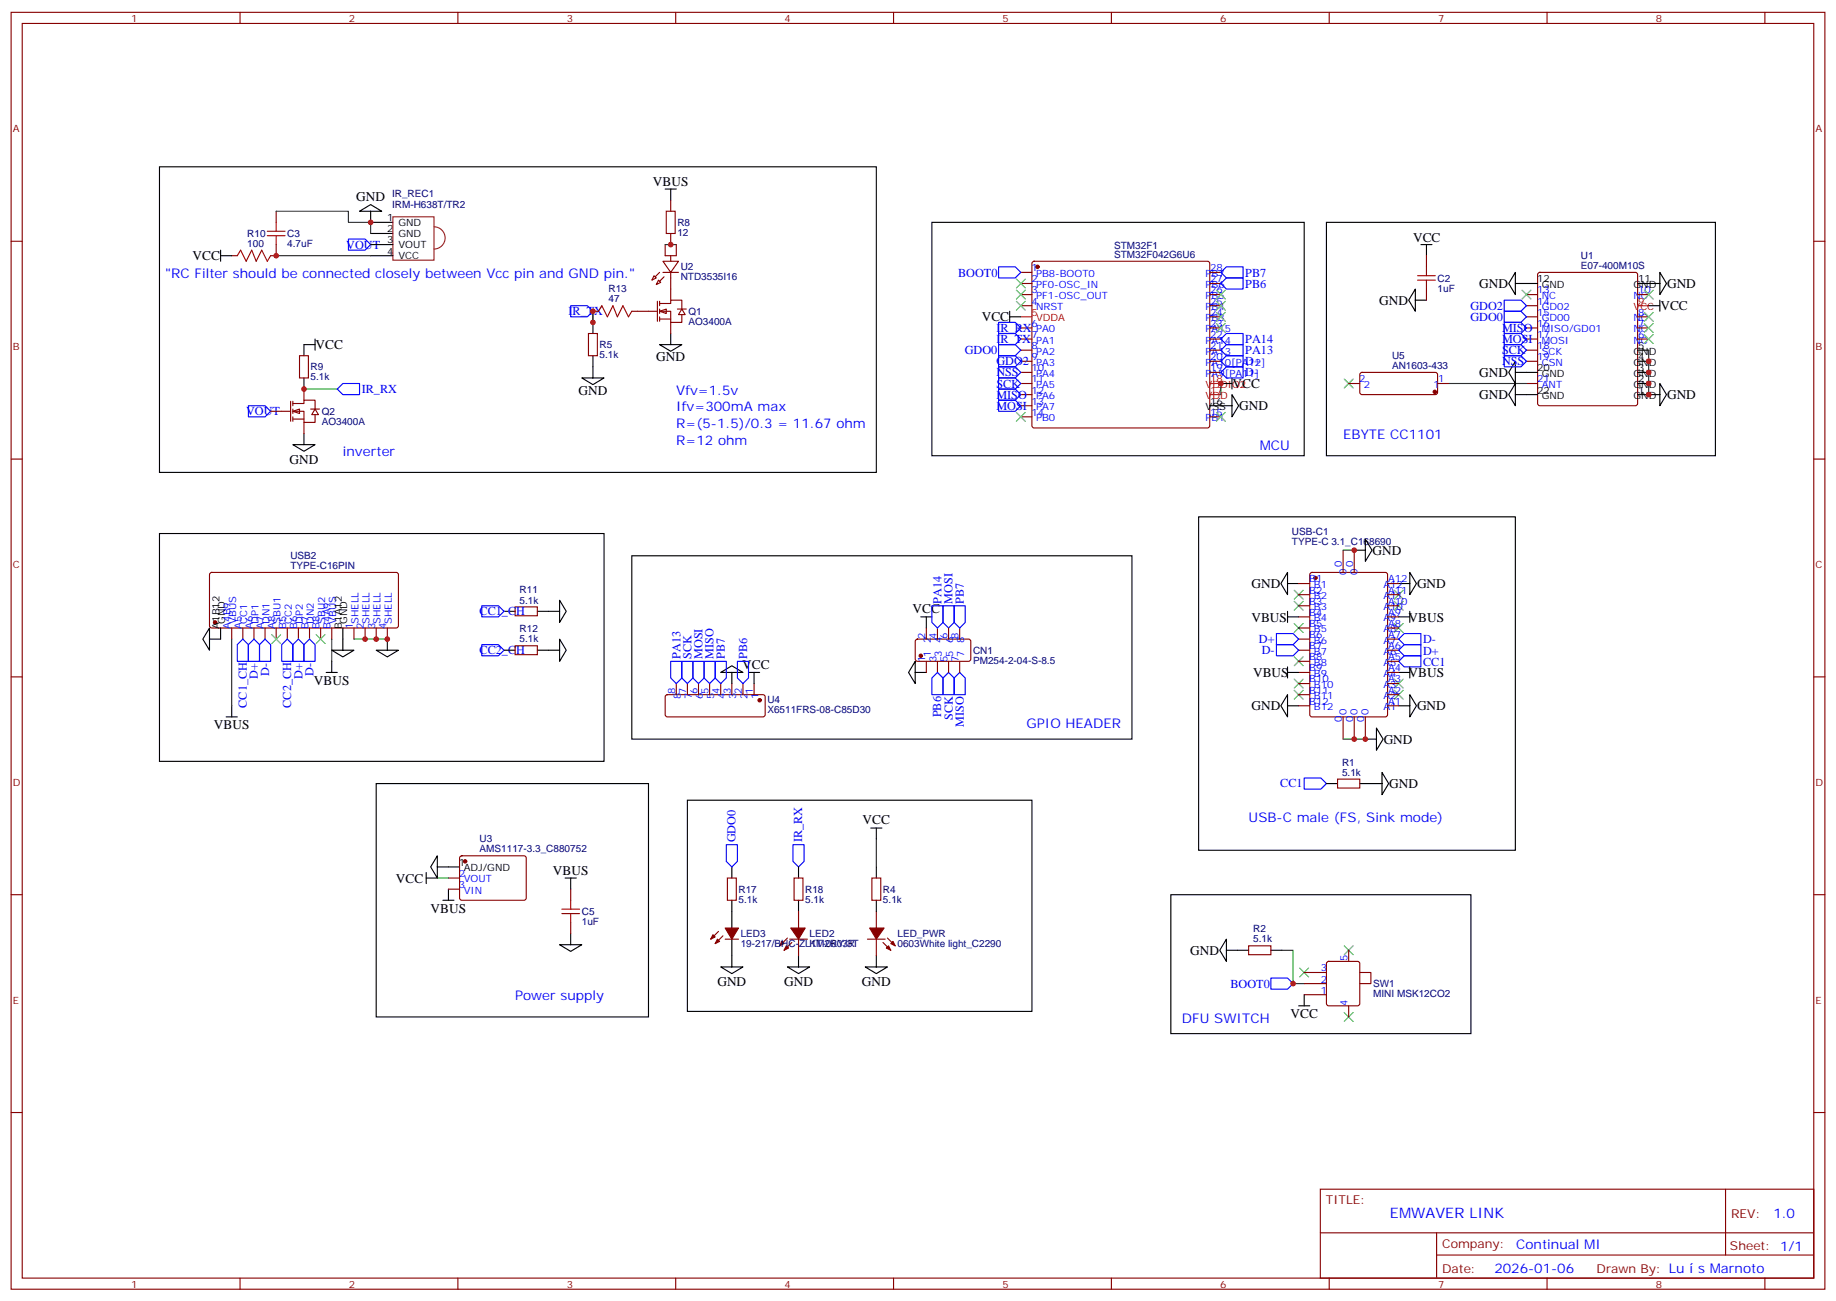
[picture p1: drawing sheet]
<svg xmlns="http://www.w3.org/2000/svg" width="583mm" height="413mm" viewBox="0 0 583 413" stroke-linecap="round" stroke-linejoin="round" font-family="sans-serif">
<g fill="none" stroke="#870000" stroke-width=".35">
<path d="M3.5 3.9h575.8v405.4h-575.8zM7.1 7.4h568.6v398.3h-568.6zM76.2 3.9v3.5M145.3 3.9v3.5M214.5 3.9v3.5M283.6 3.9v3.5M352.8 3.9v3.5M421.9 3.9v3.5M491.1 3.9v3.5M560.2 3.9v3.5M3.5 76.6h3.6M211.1 77.6v3.6h3.6v-3.6"/>
<path d="M211.5 67.1h2.8v7h-2.8zM212.9 63.5v3.6M212.9 74.1v3.5M575.7 76.6h3.6M207.6 87.5l.7 .7-1.4 .7zM209 88.9l.7 .7-1.4 .7zM210.4 82.9h5l-2.5 3.6zM210.4 86.5h5M212.9 81.2v1.7M212.9 86.5v5.3M186.8 105.9h2.8v7h-2.8zM3.5 145.7h3.6"/>
<path d="M575.7 145.7h3.6M66.7 181.9l.5-.2 58.8 .1 .5 .6-.1 16.5-.6 .5-58.9-.1-.4-.7v-16.2zM73.6 199.4v3.5M77.1 199.4v3.5M80.6 199.4v3.5M84.1 199.4v3.5M87.7 199.4v3.5M91.2 199.4v3.5M94.7 199.4v3.5M98.2 199.4v3.5M101.8 199.4v3.5M105.3 199.4v3.5"/>
<path d="M112.4 199.4v3.5M115.9 199.4v3.5M119.4 199.4v3.5M122.9 199.4v3.5M163.5 192.7h7.1v2.8h-7.1zM3.5 214.9h3.6M163.5 205h7.1v2.8h-7.1zM214.7 217v3.5M218.2 217v3.5M221.7 217v3.5M225.2 217v3.5M228.8 217v3.5"/>
<path d="M232.3 217v3.5M235.8 217v3.5M239.4 217v3.5M575.7 214.9h3.6M211.4 220.7l.4-.2h30.4l.5 .2 .2 .5v5.7l-.2 .5-.5 .2h-30.4l-.5-.3-.2-.4v-5.7zM3.5 284h3.6M275.3 298.1h5.7M278.2 289.3v5.3M278.2 298.1v5.3M280.3 299.2l2.5 2.5M281.7 297.8l2.5 2.4M575.7 284h3.6"/>
<path d="M3.5 353.2h3.6M575.7 353.2h3.6M419.1 377.5h156.6v28.2h-156.6zM547.7 377.5v20.9M419.1 391.4h156.5M456 398.4h119.6M456 391.4v14.1M76.2 405.7v3.6M145.3 405.7v3.6M214.5 405.7v3.6M283.6 405.7v3.6M352.8 405.7v3.6"/>
<path d="M421.9 405.7v3.6M491.1 405.7v3.6M560.2 405.7v3.6"/>
</g>
<g fill="none" stroke="#000" stroke-width=".35">
<path d="M96.5 109.4h3.5M100 107.6v3.6M184.7 120h7l-3.5 2.1zM188.2 102.3v3.6M188.2 112.9v7.1M96.5 137.6v3.5M93 141.1h7l-3.5 2.2zM200.6 176.4h158.7v58.2h-158.7zM66.5 199.4v7l-2.1-3.5zM70 199.4v3.5h-3.5M108.8 199.4v7M160 194.1h3.5"/>
<path d="M170.6 194.1h7M177.6 190.5l2.1 3.6-2.1 3.5zM105.3 206.4h7.1l-3.6 2.1zM160 206.4h3.5M170.6 206.4h7M177.6 202.9l2.1 3.5-2.1 3.5zM228.8 213.5l3.5-2.2 3.5 2.2zM232.3 213.5v3.5M237.6 213.5h3.5M239.4 213.5v3.5M276.4 262.9h3.5M278.2 262.9v3.5"/>
<path d="M274.6 307h7.1l-3.5 2.1zM278.2 303.4v3.6"/>
</g>
<path d="M211.1 77.6h3.6M188.2 98.8v3.5M96.5 123.5h10.6M105.3 202.9v7M278.2 266.4v8.8" fill="none" stroke="#008700" stroke-width=".35"/>
<g fill="#870000" stroke="#870000" stroke-width=".35">
<path d="M281.3 301l.7-.8 .8 1.5z"/>
<path d="M282.8 299.5l.7-.7 .7 1.4z"/>
<path d="M276 294.6h4.6l-2.4 3.5z"/>
<path d="M208 87.9l1.4-1.4z"/>
<path d="M210.8 87.9l-1.4 1.4z"/>
<circle cx="241.1" cy="222.3" r=".53"/>
<circle cx="68.3" cy="197.6" r=".53"/>
</g>
<g fill="none" stroke="#00f" stroke-width=".35">
<path d="M110.6 75.9h5.3l1.8 1.7-1.8 1.8h-5.3zM78.8 128.8h5.3l1.8 1.8-1.8 1.7h-5.3zM107.1 123.5l1.7-1.8h5.3v3.6h-5.3zM152.9 192.3h5.3l1.8 1.8-1.8 1.7h-5.3zM77.1 202.9l1.7 1.7v5.3h-3.5v-5.3zM80.6 202.9l1.8 1.7v5.3h-3.6v-5.3zM84.1 202.9l1.8 1.7v5.3h-3.5v-5.3zM91.2 202.9l1.8 1.7v5.3h-3.6v-5.3zM94.7 202.9l1.8 1.7v5.3h-3.5v-5.3zM98.2 202.9l1.8 1.7v5.3h-3.5v-5.3zM152.9 204.6h5.3l1.8 1.8-1.8 1.8h-5.3zM216.4 209.9h3.6v5.3l-1.8 1.8-1.8-1.8z"/>
<path d="M220 209.9h3.5v5.3l-1.8 1.8-1.7-1.8zM223.5 209.9h3.5v5.3l-1.8 1.8-1.7-1.8z"/>
</g>
<path d="M86.3 201.5l2.8 2.8M89.1 201.5l-2.8 2.8M100.4 201.5l2.8 2.8M103.2 201.5l-2.8 2.8" fill="none" stroke="#3c3" stroke-width=".35"/>
<g fill="#fff" stroke="#870000" stroke-width=".35">
<path d="M93 130.6l2.1-.7v1.4z"/>
<path d="M100 129.9l1.1 1.7h-2.1z"/>
</g>
<g fill="none" stroke="#870000" stroke-width=".35">
<path d="M87.7 67.1v3.5M87.7 77.6v3.6h-1.8M73.6 81.2h1.7M95.1 112.9h2.8v7.1h-2.8zM85.9 130.6h6.4M92.3 127.4v6.3M93 128.1h3.5v-1.1h3.5v2.9M93 130.6h3.5v3.5h3.5v-2.5M93 133h3.5M93 127.4v1.4M93 129.9v1.4M93 132.3v1.4"/>
<path d="M96.5 123.5v3.5M96.5 134.1v3.5M98.6 129.9h2.8"/>
</g>
<g fill="none" stroke="#000" stroke-width=".35">
<path d="M50.6 53h227.6v97h-227.6zM70 79.4v3.5M114.1 67.1l3.6-2.2 3.5 2.2zM117.7 67.1v3.5h7M117.7 74.1h7M117.7 77.6h7M211.1 60h3.6M212.9 60v3.5M70 81.2h3.6M117.7 81.2h7M96.5 109.4v3.5M96.5 120v3.5"/>
<path d="M209.4 109.4h7l-3.5 2.1zM212.9 105.9v3.5"/>
</g>
<path d="M124.7 68.8h13.1v13.8h-13.1zM137.8 72a3.5 3.5 0 0 1 3.5 3.5 3.5 3.5 0 0 1-3.5 3.6" fill="none" stroke="#8c2424" stroke-width=".35"/>
<path d="M87.7 67.1h22.9v3.5h7.1v3.5M87.7 81.2h30" fill="none" stroke="#008700" stroke-width=".35"/>
<path d="M84.8 73.4h5.7M84.8 74.8h5.7M87.7 70.6v2.8M87.7 74.8v2.8M75.3 81.2l1.1-1.8 1.7 3.5 1.8-3.5 1.4 3.5 1.8-3.5 1.7 3.5 1.1-1.7" fill="none" stroke="#a10000" stroke-width=".35"/>
<path d="M181.2 97h5.2l1.8 1.8-1.8 1.8h-5.2z" fill="none" stroke="#00f" stroke-width=".35"/>
<g fill="#fff" stroke="#870000" stroke-width=".35">
<path d="M209.4 98.8l2.1-.7v1.4z"/>
<path d="M216.4 98.1l1.1 1.8h-2.1z"/>
</g>
<g fill="none" stroke="#870000" stroke-width=".35">
<path d="M188.2 98.8h1.8M200.6 98.8h8.1M208.7 95.6v6.4M209.4 96.3h3.5v-1h3.5v2.8M209.4 98.8h3.5v3.5h3.5v-2.4M209.4 95.6v1.4M209.4 98.1v1.4M212.9 91.8v3.5M215 98.1h2.8M324 86.5h3.6M324 90h3.6M324 93.5h3.6"/>
<path d="M324 97h3.6M327.8 83.1l.5-.2h55l.5 .2 .2 .5v51.5l-.2 .5-.5 .3h-55l-.5-.3-.2-.5v-51.5zM384 86.5h3.5M384 90h3.5M384 93.5h3.5M384 97h3.5M452.8 81.2v3.5M452.8 91.8v3.5M484.5 93.5h3.6M484.5 97h3.6M488.3 86.7l.5-.2h30.3l.5 .2 .2 .5v40.9l-.2 .5-.5 .2h-30.3l-.5-.2-.2-.5v-40.9zM519.8 93.5h3.5"/>
<path d="M209.4 101.3h3.5M209.4 100.6v1.4M212.9 102.3v3.6M324 104.1h3.6M324 107.6h3.6M324 111.2h3.6M324 114.7h3.6M324 118.2h3.6M384 104.1h3.5M384 107.6h3.5M384 111.2h3.5M384 114.7h3.5"/>
<path d="M384 118.2h3.5M384 100.6h3.5M431.9 118.4l.4-.2 23.6 .1 .4 .6v5.9l-.7 .5-23.5-.1-.5-.6v-5.7zM484.5 104.1h3.6M484.5 107.6h3.6M484.5 111.2h3.6M484.5 114.7h3.6M484.5 100.6h3.6M519.8 104.1h3.5M519.8 107.6h3.5M519.8 100.6h3.5M324 121.7h3.6"/>
<path d="M324 125.3h3.6M324 128.8h3.6M324 132.3h3.6M384 132.3h3.5M428.1 121.7h3.5M456.3 121.7h3.5M484.5 121.7h3.6M426.3 174.7v7M429.9 174.7v7M294 199.4v3.5M297.6 199.4v3.5M301.1 199.4v3.5"/>
<path d="M304.6 199.4v3.5M412.2 185.2h3.5M412.2 188.8h3.5M412.2 192.3h3.5M412.2 195.8h3.5M412.2 199.4h3.5M416 181.9l.5-.2h23.2l.7 .4v44.8l-.4 .6-23.5 .1-.7-.5-.1-44.7zM440.4 185.2h3.6M440.4 188.8h3.6M440.4 192.3h3.6M440.4 195.8h3.6M440.4 199.4h3.6"/>
<path d="M290.7 203.1l.5-.2h16.5l.5 .7-.1 5.9-.7 .4h-16.5l-.4-.7v-5.6zM294 209.9v3.6M297.6 209.9v3.6M301.1 209.9v3.6M304.6 209.9v3.6M412.2 202.9h3.5M412.2 206.4h3.5M412.2 209.9h3.5M412.2 213.5h3.5M412.2 217h3.5M440.4 202.9h3.6M440.4 206.4h3.6"/>
<path d="M440.4 209.9h3.6M440.4 213.5h3.6M440.4 217h3.6M412.2 220.5h3.5M412.2 224h3.5M426.3 227.6v7M429.9 227.6v7M433.4 227.6v7M440.4 220.5h3.6M440.4 224h3.6M424.6 247.3h7v2.9h-7zM142.3 278.7h3.6"/>
<path d="M146.1 271.9l.5-.2h20l.4 .7v13l-.7 .4-20-.1-.4-.6v-12.7zM230.9 278.7h2.8v7.1h-2.8zM252.1 278.7h2.8v7.1h-2.8zM276.8 278.7h2.8v7.1h-2.8zM142.3 282.3h3.6M181.2 282.3v3.5M181.2 292.8v3.6M228.1 295.7l-2.5 2.4M229.5 297.1l-2.5 2.4M230.2 298.1h4.2M249.9 297.8l-2.4 2.4M250.6 298.1h5.7"/>
<path d="M251.4 299.2l-2.5 2.5M253.5 289.3v5.3M253.5 298.1v5.3M396.3 300.2h7.1v2.9h-7.1zM414 308.7h7M414 312.2h7M414 315.8h7M421.3 305.4l.4-.2h9.2l.5 .2 .2 .5v12.7l-.2 .5-.5 .2h-9.2l-.5-.2-.2-.5v-12.7zM428.1 301.7v3.5M428.1 319.3v3.5M431.6 308.7h3.6v3.5h-3.6"/>
</g>
<path d="M190 98.8l1-1.8 1.8 3.6 1.8-3.6 1.4 3.6 1.7-3.6 1.8 3.6 1.1-1.8M450 87.5h5.6M450 88.9h5.6M452.8 84.7v2.8M452.8 88.9v2.9M178.3 290h5.7M178.3 288.6h5.7M181.2 285.8v2.8M181.2 290v2.8" fill="none" stroke="#a10000" stroke-width=".35"/>
<g fill="#870000" stroke="#870000" stroke-width=".35">
<path d="M249.6 300.2l.7 .8-1.4 .7z"/>
<path d="M248.2 298.8l.7 .7-1.4 .7z"/>
<path d="M251 294.6h4.6l-2.1 3.5z"/>
<path d="M230.2 294.6h4.2l-2.1 3.5z"/>
<path d="M227.7 298.1l.7 .7-1.4 .7z"/>
<path d="M226.3 296.7l.7 .7-1.4 .7z"/>
<circle cx="329.3" cy="84.7" r=".53"/>
<circle cx="292.3" cy="208.2" r=".53"/>
<circle cx="417.5" cy="183.5" r=".53"/>
<circle cx="147.6" cy="273.4" r=".53"/>
<circle cx="455.4" cy="124.4" r=".53"/>
</g>
<path d="M519.8 97h3.5M324 100.6h3.6M384 125.3h3.5M384 121.7h3.5" fill="none" stroke="#f00" stroke-width=".35"/>
<g fill="none" stroke="#000" stroke-width=".35">
<path d="M295.8 70.6h118.2v74.1h-118.2zM421 70.6h123.5v74.1h-123.5zM451 77.6h3.6M452.8 77.6v3.6M320.5 98.8v3.5M449.3 91.8v7l-2.2-3.5zM449.3 95.3h3.5M481 86.5v7l-2.1-3.5zM481 90h7.1M519.8 90h7.1M523.3 97h3.6M526.9 86.5l2.1 3.5-2.1 3.5z"/>
<path d="M526.9 95.3v3.5M320.5 100.6h3.5M391.1 120v3.5M481 114.7v7l-2.1-3.5zM481 118.2h7.1M519.8 118.2h3.5M519.8 114.7h3.5M519.8 111.2h3.5M384 128.8h7.1M387.5 121.7h3.6M391.1 125.3l2.1 3.5-2.1 3.5zM481 121.7v7.1l-2.1-3.5z"/>
<path d="M481 125.3h7.1M519.8 121.7h3.5M519.8 125.3h7.1M526.9 121.7l2.1 3.6-2.1 3.5zM50.6 169.4h141.1v72.3h-141.1zM380.5 164.1h100.5v105.8h-100.5zM429.9 174.7h3.5M433.4 171.1l2.1 3.6-2.1 3.5zM292.3 195.8h3.5M294 195.8v3.6M408.7 181.7v7.1l-2.1-3.6zM408.7 195.8h3.5"/>
<path d="M408.7 185.2h3.5M408.7 194.1v3.5M444 195.8h3.5M444 185.2h3.5M447.5 181.7l2.1 3.5-2.1 3.6zM447.5 194.1v3.5M103.5 213.5h3.6M105.3 209.9v3.6M119.4 206.4h7.1l-3.6 2.1zM122.9 202.9v3.5M290.5 209.9v7.1l-2.1-3.5zM290.5 213.5h3.5"/>
<path d="M408.7 213.5h3.5M408.7 211.7v3.5M444 213.5h3.5M447.5 211.7v3.5M71.8 227.6h3.5M73.6 224v3.6M408.7 220.5v7.1l-2.1-3.6zM408.7 224h3.5M433.4 234.6h3.5M436.9 231.1l2.1 3.5-2.1 3.6zM444 224h3.5M447.5 220.5l2.1 3.5-2.1 3.6z"/>
<path d="M119.4 248.7h86.4v74.1h-86.4zM218.2 254h109.4v67.1h-109.4zM421 248.7h3.6M431.6 248.7h7.1M438.7 245.2l2.1 3.5-2.1 3.6zM135.3 278.7h3.5M135.3 277v3.5M138.8 271.7v7l-2.1-3.5zM138.8 275.2h7.1M179.4 278.7h3.5M181.2 278.7v3.6M232.3 275.2v3.5"/>
<path d="M253.5 275.2v3.5M278.2 275.2v3.5M140.6 285.8h3.5M142.3 282.3v3.5M177.6 299.9h7.1l-3.5 2.1zM181.2 296.4v3.5M232.3 285.8v8.8M232.3 298.1v8.9M253.5 285.8v3.5M278.2 285.8v3.5M371.7 284h95.2v44.1h-95.2zM389.3 298.1v7.1l-2.1-3.5z"/>
<path d="M228.8 307h7l-3.5 2.1zM249.9 307h7.1l-3.5 2.1zM253.5 303.4v3.6M389.3 301.7h7M403.4 301.7h3.5M412.2 319.3h3.5M414 315.8v3.5"/>
</g>
<g fill="none" stroke="#3c3" stroke-width=".35">
<path d="M322.6 95.6l2.8 2.9M322.6 92.1l2.8 2.8M322.6 88.6l2.8 2.8M325.4 95.6l-2.8 2.9M325.4 92.1l-2.8 2.8M325.4 88.6l-2.8 2.8M386.1 92.1l2.8 2.8M386.1 95.6l2.8 2.9M386.1 99.2l2.8 2.8M388.9 92.1l-2.8 2.8M388.9 95.6l-2.8 2.9M388.9 99.2l-2.8 2.8"/>
<path d="M483.1 92.1l2.9 2.8M486 92.1l-2.9 2.8M521.9 92.1l2.9 2.8M521.9 99.2l2.9 2.8M524.8 92.1l-2.9 2.8M524.8 99.2l-2.9 2.8M386.1 102.7l2.8 2.8M388.9 102.7l-2.8 2.8M521.9 102.7l2.9 2.8M521.9 106.2l2.9 2.8M524.8 102.7l-2.9 2.8M524.8 106.2l-2.9 2.8"/>
<path d="M322.6 130.9l2.8 2.8M325.4 130.9l-2.8 2.8M386.1 130.9l2.8 2.8M388.9 130.9l-2.8 2.8M426.7 120.3l2.8 2.9M429.5 120.3l-2.8 2.9M410.8 197.9l2.8 2.9M410.8 187.4l2.8 2.8M410.8 190.9l2.8 2.8M413.6 197.9l-2.8 2.9M413.6 187.4l-2.8 2.8M413.6 190.9l-2.8 2.8"/>
<path d="M442.6 187.4l2.8 2.8M442.6 190.9l2.8 2.8M442.6 197.9l2.8 2.9M445.4 187.4l-2.8 2.8M445.4 190.9l-2.8 2.8M445.4 197.9l-2.8 2.9M410.8 219.1l2.8 2.8M410.8 215.6l2.8 2.8M410.8 208.5l2.8 2.8M413.6 219.1l-2.8 2.8M413.6 215.6l-2.8 2.8M413.6 208.5l-2.8 2.8"/>
<path d="M442.6 215.6l2.8 2.8M442.6 219.1l2.8 2.8M445.4 215.6l-2.8 2.8M445.4 219.1l-2.8 2.8M412.6 307.3l2.8 2.8M415.4 307.3l-2.8 2.8M426.7 300.2l2.8 2.9M429.5 300.2l-2.8 2.9M426.7 321.4l2.8 2.8M429.5 321.4l-2.8 2.8"/>
</g>
<path d="M523.3 111.2v14.1M387.5 121.7v3.6M459.8 121.7h24.7M426.3 174.7h3.6M73.6 202.9v21.1M112.4 202.9h10.5M426.3 234.6h7.1M138.8 278.7h3.5M406.9 301.7h3.6v10.5h3.5" fill="none" stroke="#008700" stroke-width=".35"/>
<g fill="none" stroke="#00f" stroke-width=".35">
<path d="M317 84.7h5.3l1.7 1.8-1.7 1.7h-5.3zM387.5 86.5l1.8-1.8h5.3v3.5h-5.3zM387.5 90l1.8-1.8h5.3v3.6h-5.3zM477.5 95.3h5.3l1.7 1.7-1.7 1.8h-5.3zM477.5 98.8h5.3l1.7 1.8-1.7 1.7h-5.3zM317 116.5h5.3l1.7 1.7-1.7 1.8h-5.3zM317 120h5.3l1.7 1.7-1.7 1.8h-5.3zM317 102.3h5.3l1.7 1.8-1.7 1.8h-5.3zM317 105.9h5.3l1.7 1.7-1.7 1.8h-5.3zM317 109.4h5.3l1.7 1.8-1.7 1.7h-5.3zM317 112.9h5.3l1.7 1.8-1.7 1.8h-5.3zM387.5 118.2l1.8-1.7h5.3v3.5h-5.3z"/>
<path d="M387.5 114.7l1.8-1.8h5.3v3.6h-5.3zM387.5 107.6l1.8-1.7h5.3v3.5h-5.3zM387.5 111.2l1.8-1.8h5.3v3.5h-5.3zM477.5 112.9h5.3l1.7 1.8-1.7 1.8h-5.3zM477.5 102.3h5.3l1.7 1.8-1.7 1.8h-5.3zM477.5 109.4h5.3l1.7 1.8-1.7 1.7h-5.3zM477.5 105.9h5.3l1.7 1.7-1.7 1.8h-5.3zM317 123.5h5.3l1.7 1.8-1.7 1.7h-5.3zM317 127h5.3l1.7 1.8-1.7 1.8h-5.3zM295.8 192.3h3.5v5.3l-1.7 1.8-1.8-1.8zM299.3 192.3h3.6v5.3l-1.8 1.8-1.8-1.8zM302.9 192.3h3.5v5.3l-1.8 1.8-1.7-1.8z"/>
<path d="M212.9 209.9h3.5v5.3l-1.7 1.8-1.8-1.8zM227 209.9h3.5v5.3l-1.7 1.8-1.8-1.8zM234.1 209.9h3.5v5.3l-1.8 1.8-1.7-1.8zM295.8 215.2l1.8-1.7 1.7 1.7v5.3h-3.5zM301.1 213.5l1.8 1.7v5.3h-3.6v-5.3zM304.6 213.5l1.8 1.7v5.3h-3.5v-5.3zM405.2 201.1h5.3l1.7 1.8-1.7 1.7h-5.3zM405.2 204.6h5.3l1.7 1.8-1.7 1.8h-5.3zM444 209.9l1.7-1.7h5.3v3.5h-5.3zM444 202.9l1.7-1.8h5.3v3.5h-5.3zM445.7 204.6h5.3v3.6h-5.3l-1.7-1.8zM414 247h5.3l1.7 1.7-1.7 1.8h-5.3z"/>
<path d="M230.5 268.1h3.6v5.3l-1.8 1.8-1.8-1.8zM251.7 268.1h3.5v5.3l-1.7 1.8-1.8-1.8zM403.4 310.5h5.3l1.8 1.7-1.8 1.8h-5.3z"/>
</g>
<g fill="#c00">
<circle cx="188.2" cy="102.3" r=".88"/>
<circle cx="188.2" cy="98.8" r=".88"/>
<circle cx="212.9" cy="77.6" r=".88"/>
<circle cx="96.5" cy="123.5" r=".88"/>
<circle cx="117.7" cy="70.6" r=".88"/>
<circle cx="87.7" cy="81.2" r=".88"/>
<circle cx="410.5" cy="312.2" r=".88"/>
<circle cx="523.3" cy="114.7" r=".88"/>
<circle cx="523.3" cy="118.2" r=".88"/>
<circle cx="523.3" cy="121.7" r=".88"/>
<circle cx="523.3" cy="125.3" r=".88"/>
<circle cx="387.5" cy="121.7" r=".88"/>
<circle cx="429.9" cy="234.6" r=".88"/>
<circle cx="429.9" cy="174.7" r=".88"/>
<circle cx="433.4" cy="234.6" r=".88"/>
<circle cx="122.9" cy="202.9" r=".88"/>
<circle cx="115.9" cy="202.9" r=".88"/>
<circle cx="119.4" cy="202.9" r=".88"/>
</g>
<g font-size="4.6" fill="#00f">
<text x="441.2" y="386.5">EM</text>
<text x="448" y="386.5">WAVER LINK</text>
</g>
<g font-size="4.2">
<text x="207.3" y="59">VBUS</text>
<text x="113.1" y="63.7">GND</text>
<text x="448.6" y="76.9">VCC</text>
<text x="61.1" y="82.6">VCC</text>
<text x="469.5" y="91.4">GND</text>
<text x="529.2" y="91.4">GND</text>
<text x="311.6" y="102">VCC</text>
<text x="437.8" y="96.7">GND</text>
<text x="527" y="98.5">VCC</text>
<text x="100.2" y="110.8">VCC</text>
<text x="208.3" y="114.7">GND</text>
<text x="469.5" y="119.6">GND</text>
<text x="183.6" y="125.3">GND</text>
<text x="391.2" y="123.2">VCC</text>
<text x="393.3" y="130.2">GND</text>
<text x="469.5" y="126.7">GND</text>
<text x="529.2" y="126.7">GND</text>
<text x="91.9" y="147.2">GND</text>
<text x="435.7" y="176.1">GND</text>
<text x="397.2" y="186.7">GND</text>
<text x="449.8" y="186.7">GND</text>
<text x="289.7" y="194.7">VCC</text>
<text x="397.2" y="197.3">VBUS</text>
<text x="447.1" y="197.3">VBUS</text>
<text x="235.6" y="212.4">VCC</text>
<text x="397.8" y="214.9">VBUS</text>
<text x="447.1" y="214.9">VBUS</text>
<text x="99.7" y="217.4">VBUS</text>
<text x="397.2" y="225.5">GND</text>
<text x="449.8" y="225.5">GND</text>
<text x="67.9" y="231.5">VBUS</text>
<text x="439.2" y="236">GND</text>
<text x="441" y="250.2">GND</text>
<text x="273.8" y="261.7">VCC</text>
<text x="125.6" y="280.2">VCC</text>
<text x="175.5" y="277.7">VBUS</text>
<text x="136.7" y="289.8">VBUS</text>
<text x="377.8" y="303.1">GND</text>
<text x="227.7" y="313">GND</text>
<text x="248.9" y="313">GND</text>
<text x="273.6" y="313">GND</text>
<text x="409.6" y="323.3">VCC</text>
</g>
<g font-size="4.2" fill="#00f">
<text x="52.4" y="88.2">&quot;RC Filter should be connected closely betw</text>
<text x="145.2" y="88.2">een Vcc pin and GND pin.&quot;</text>
<text x="214.7" y="125.3">Vfv=1.5v</text>
<text x="214.7" y="130.6">Ifv=300mA max</text>
<text x="214.7" y="135.9">R=(5-1.5)/0.3 = 11.67 ohm</text>
<text x="214.7" y="141.1">R=12 ohm</text>
<text x="399.9" y="142.9">M</text>
<text x="403.4" y="142.9">CU</text>
<text x="426.3" y="139.4">EBYTE CC1101</text>
<text x="108.8" y="144.7">inverter</text>
<text x="325.8" y="231.1">GPIO HEADER</text>
<text x="396.3" y="261.1">USB-C male (FS, Sink mode)</text>
<text x="163.5" y="317.5">Pow</text>
<text x="172.1" y="317.5">er supply</text>
<text x="375.2" y="324.6">DFU SWITCH</text>
<text x="562.9" y="386.8">1.0</text>
<text x="481.3" y="396.3">Continual M</text>
<text x="506.4" y="396.3">I</text>
<text x="474.4" y="404.1">2026-01-06</text>
<text x="539" y="404.1">s M</text>
<text x="546.3" y="404.1">arnoto</text>
</g>
<g font-size="3.9" fill="#00f">
<text x="109.9" y="78.9">VOUT</text>
<text x="304.1" y="87.8">BOOT0</text>
<text x="395.3" y="87.8">PB7</text>
<text x="395.3" y="91.3">PB6</text>
<text x="180.4" y="100.1">IR_TX</text>
<text x="466.7" y="98.5">GDO2</text>
<text x="466.7" y="102">GDO0</text>
<text x="316.3" y="105.4">IR_RX</text>
<text x="476.8" y="105.3">MISO</text>
<text x="306.2" y="112.3">GDO0</text>
<text x="316.3" y="108.8">IR_TX</text>
<text x="395.3" y="109">PA14</text>
<text x="395.3" y="112.4">PA13</text>
<text x="476.8" y="112.4">SCK</text>
<text x="476.8" y="108.9">MOSI</text>
<text x="316.3" y="119.5">NSS</text>
<text x="316.3" y="115.9">GDO2</text>
<text x="395.3" y="119.3">D-</text>
<text x="395.3" y="115.8">D+</text>
<text x="476.8" y="115.9">NSS</text>
<text x="114.8" y="124.6">IR_RX</text>
<text x="316.3" y="123">SCK</text>
<text x="78.1" y="131.8">VOUT</text>
<text x="316.3" y="126.5">MISO</text>
<text x="316.3" y="130.1">MOSI</text>
<text x="298.9" y="191.6" transform="rotate(-90 298.9 191.6)">PA14</text>
<text x="302.4" y="191.6" transform="rotate(-90 302.4 191.6)">MOSI</text>
<text x="306" y="191.6" transform="rotate(-90 306 191.6)">PB7</text>
<text x="152.2" y="195.3">CC1_CH</text>
<text x="152.2" y="207.7">CC2_CH</text>
<text x="216" y="209.2" transform="rotate(-90 216 209.2)">PA13</text>
<text x="219.5" y="209.3" transform="rotate(-90 219.5 209.3)">SCK</text>
<text x="223" y="209.2" transform="rotate(-90 223 209.2)">MOSI</text>
<text x="226.5" y="209.2" transform="rotate(-90 226.5 209.2)">MISO</text>
<text x="230.1" y="209.2" transform="rotate(-90 230.1 209.2)">PB7</text>
<text x="237.2" y="209.2" transform="rotate(-90 237.2 209.2)">PB6</text>
<text x="399.6" y="204">D+</text>
<text x="400.5" y="207.5">D-</text>
<text x="451.7" y="204.3">D-</text>
<text x="451.7" y="207.8">D+</text>
<text x="81.9" y="215.5" transform="rotate(-90 81.9 215.5)">D+</text>
<text x="85.4" y="214.6" transform="rotate(-90 85.4 214.6)">D-</text>
<text x="96" y="215.5" transform="rotate(-90 96 215.5)">D+</text>
<text x="99.5" y="214.6" transform="rotate(-90 99.5 214.6)">D-</text>
<text x="451.7" y="211.3">CC1</text>
<text x="78.4" y="224.7" transform="rotate(-90 78.4 224.7)">CC1_CH</text>
<text x="92.5" y="224.7" transform="rotate(-90 92.5 224.7)">CC2_CH</text>
<text x="298.8" y="227.7" transform="rotate(-90 298.8 227.7)">PB6</text>
<text x="302.4" y="228.5" transform="rotate(-90 302.4 228.5)">SCK</text>
<text x="305.9" y="230.6" transform="rotate(-90 305.9 230.6)">MISO</text>
<text x="406.4" y="250">CC1</text>
<text x="233.4" y="267.4" transform="rotate(-90 233.4 267.4)">GDO0</text>
<text x="254.6" y="267.4" transform="rotate(-90 254.6 267.4)">IR_RX</text>
<text x="390.6" y="313.6">BOOT0</text>
</g>
<g font-size="3.9" fill="#800">
<text x="420.9" y="382.1">TITLE:</text>
<text x="549.5" y="386.8">REV:</text>
<text x="457.8" y="396.3">Company:</text>
<text x="549.1" y="396.9">Sheet: 1/1</text>
<text x="457.8" y="404">Date:</text>
<text x="506.8" y="404.1">Draw</text>
<text x="517" y="404.1">n By: Lu</text>
</g>
<g font-size="3.2" fill="#800">
<text x="41.6" y="6.9">1</text>
<text x="110.8" y="6.9">2</text>
<text x="179.9" y="6.9">3</text>
<text x="249.1" y="6.9">4</text>
<text x="318.2" y="6.9">5</text>
<text x="387.3" y="6.9">6</text>
<text x="456.5" y="6.9">7</text>
<text x="525.6" y="6.9">8</text>
<text x="4.1" y="42">A</text>
<text x="576.3" y="42">A</text>
<text x="4.1" y="111.2">B</text>
<text x="576.3" y="111.2">B</text>
<text x="4.1" y="180.3">C</text>
<text x="576.3" y="180.3">C</text>
<text x="4.1" y="249.4">D</text>
<text x="576.3" y="249.4">D</text>
<text x="4.1" y="318.6">E</text>
<text x="576.3" y="318.6">E</text>
<text x="41.6" y="408.7">1</text>
<text x="110.8" y="408.7">2</text>
<text x="179.9" y="408.7">3</text>
<text x="249.1" y="408.7">4</text>
<text x="318.2" y="408.7">5</text>
<text x="387.3" y="408.7">6</text>
<text x="456.5" y="408.7">7</text>
<text x="525.6" y="408.7">8</text>
</g>
<g font-size="3.2" fill="#000080">
<text x="124.5" y="65.9">IRM-H638T/TR2</text>
<text x="124.5" y="62.6">IR_REC1</text>
<text x="215" y="71.7">R8</text>
<text x="78.5" y="75.1">R10</text>
<text x="91.2" y="75.3">C3</text>
<text x="215" y="74.9">12</text>
<text x="78.5" y="78.4">100</text>
<text x="91.2" y="78.5">4.7uF</text>
<text x="353.6" y="81.9">STM32F042G6U6</text>
<text x="353.6" y="78.9">STM32F1</text>
<text x="501.8" y="82.2">U1</text>
<text x="216.1" y="89">NTD3535I16</text>
<text x="216.1" y="85.8">U2</text>
<text x="456.3" y="89.4">C2</text>
<text x="501.8" y="85.4">E07-400M10S</text>
<text x="193.2" y="96">47</text>
<text x="193.2" y="92.8">R13</text>
<text x="456.3" y="92.6">1uF</text>
<text x="218.5" y="99.9">Q1</text>
<text x="218.5" y="103.2">AO3400A</text>
<text x="190.3" y="113.7">5.1k</text>
<text x="190.3" y="110.5">R5</text>
<text x="441.9" y="114">U5</text>
<text x="98.6" y="117.6">R9</text>
<text x="441.9" y="117.2">AN1603-433</text>
<text x="98.6" y="120.7">5.1k</text>
<text x="102.1" y="131.7">Q2</text>
<text x="102.1" y="134.9">AO3400A</text>
<text x="410.1" y="172.9">TYPE-C 3.1_C168690</text>
<text x="410.1" y="169.7">USB-C1</text>
<text x="92.2" y="177.3">USB2</text>
<text x="92.2" y="180.7">TYPE-C16PIN</text>
<text x="164.9" y="191.6">5.1k</text>
<text x="164.9" y="188.3">R11</text>
<text x="164.9" y="203.9">5.1k</text>
<text x="164.9" y="200.7">R12</text>
<text x="308.9" y="207.5">CN1</text>
<text x="308.9" y="210.7">PM254-2-04-S-8.5</text>
<text x="243.6" y="226.3">X6511FRS-08-C85D30</text>
<text x="243.6" y="223">U4</text>
<text x="426" y="243.1">R1</text>
<text x="426" y="246.3">5.1k</text>
<text x="152.2" y="267.4">U3</text>
<text x="152.2" y="270.5">AMS1117-3.3_C880752</text>
<text x="234.4" y="286.6">5.1k</text>
<text x="234.4" y="283.3">R17</text>
<text x="255.6" y="286.6">5.1k</text>
<text x="255.6" y="283.3">R18</text>
<text x="280.3" y="286.5">5.1k</text>
<text x="280.3" y="283.4">R4</text>
<text x="184.7" y="293.5">1uF</text>
<text x="184.7" y="290.5">C5</text>
<text x="235.1" y="297.5">LED3</text>
<text x="257" y="297.5">LED2</text>
<text x="284.9" y="297.5">LED_PWR</text>
<text x="397.8" y="299.2">5.1k</text>
<text x="397.8" y="296">R2</text>
<text x="235.1" y="300.6">19-217/BHC-ZL1M2RY/3T</text>
<text x="257" y="300.7">KT-0603R</text>
<text x="284.9" y="300.6">0603White light_C2290</text>
<text x="435.9" y="316.5">MINI MSK12CO2</text>
<text x="435.9" y="313.4">SW1</text>
</g>
<g font-size="3.2">
<text x="122.9" y="70.2">1</text>
<text x="126.5" y="71.6">GND</text>
<text x="122.9" y="73.8">2</text>
<text x="122.9" y="77.3">3</text>
<text x="126.5" y="75.2">GND</text>
<text x="122.9" y="80.8">4</text>
<text x="126.5" y="78.7">VOUT</text>
<text x="126.5" y="82.2">VCC</text>
<text x="487.9" y="89.6">12</text>
<text x="520" y="89.6">11</text>
<text x="489.4" y="91.4">GND</text>
<text x="518.5" y="91.4">GND</text>
<text x="518.5" y="112.6">GND</text>
<text x="520" y="110.8">5</text>
<text x="487.9" y="117.9">20</text>
<text x="489.4" y="119.6">GND</text>
<text x="518.5" y="119.6">GND</text>
<text x="518.5" y="116.1">GND</text>
<text x="520" y="117.9">3</text>
<text x="520" y="114.3">4</text>
<text x="487.9" y="124.9">22</text>
<text x="518.5" y="123.2">GND</text>
<text x="520" y="124.9">1</text>
<text x="520" y="121.4">2</text>
<text x="382.7" y="130.2">VSS</text>
<text x="384.2" y="128.4">16</text>
<text x="489.4" y="126.7">GND</text>
<text x="518.5" y="126.7">GND</text>
<text x="69.7" y="199.5" transform="rotate(-90 69.7 199.5)">A1B12</text>
<text x="71.4" y="198" transform="rotate(-90 71.4 198)">GND</text>
<text x="108.5" y="199.5" transform="rotate(-90 108.5 199.5)">B1A12</text>
<text x="110.2" y="198" transform="rotate(-90 110.2 198)">GND</text>
<text x="145.7" y="274.8">1</text>
<text x="147.2" y="276.6">ADJ/GND</text>
</g>
<g font-size="3.2" fill="#00f">
<text x="327.4" y="86.1">1</text>
<text x="327.4" y="89.6">2</text>
<text x="328.9" y="87.9">PB8-BOOT0</text>
<text x="382.7" y="87.9">PB7</text>
<text x="384.2" y="89.6">27</text>
<text x="384.2" y="86.1">28</text>
<text x="327.4" y="93.2">3</text>
<text x="328.9" y="91.4">PF0-OSC_IN</text>
<text x="328.9" y="94.9">PF1-OSC_OUT</text>
<text x="382.7" y="94.9">PB5</text>
<text x="382.7" y="91.4">PB6</text>
<text x="384.2" y="93.2">26</text>
<text x="487.9" y="93.2">13</text>
<text x="489.4" y="94.9">NC</text>
<text x="518.5" y="94.9">NC</text>
<text x="520" y="93.2">10</text>
<text x="327.4" y="96.7">4</text>
<text x="328.9" y="98.5">NRST</text>
<text x="382.7" y="102">PB3</text>
<text x="382.7" y="98.5">PB4</text>
<text x="384.2" y="100.2">24</text>
<text x="384.2" y="96.7">25</text>
<text x="487.9" y="96.7">14</text>
<text x="487.9" y="100.2">15</text>
<text x="489.4" y="98.5">GD02</text>
<text x="489.4" y="102">GD00</text>
<text x="518.5" y="102">NC</text>
<text x="520" y="100.2">8</text>
<text x="327.4" y="103.8">6</text>
<text x="327.4" y="107.3">7</text>
<text x="328.9" y="105.5">PA0</text>
<text x="382.7" y="105.5">PA15</text>
<text x="384.2" y="107.3">22</text>
<text x="384.2" y="103.8">23</text>
<text x="487.9" y="103.8">16</text>
<text x="487.9" y="107.3">17</text>
<text x="489.4" y="105.5">M</text>
<text x="492" y="105.5">ISO/GD01</text>
<text x="518.5" y="105.5">NC</text>
<text x="520" y="107.3">6</text>
<text x="520" y="103.8">7</text>
<text x="327.4" y="110.8">8</text>
<text x="328.9" y="109">PA1</text>
<text x="328.9" y="112.6">PA2</text>
<text x="382.7" y="112.6">PA13</text>
<text x="382.7" y="109">PA14</text>
<text x="384.2" y="110.8">21</text>
<text x="487.9" y="110.8">18</text>
<text x="489.4" y="109">M</text>
<text x="489.4" y="112.6">SCK</text>
<text x="492" y="109">OSI</text>
<text x="518.5" y="109">NC</text>
<text x="327.4" y="114.3">9</text>
<text x="327.4" y="117.9">10</text>
<text x="328.9" y="116.1">PA3</text>
<text x="328.9" y="119.6">PA4</text>
<text x="382.7" y="119.6">PA9[PA11]</text>
<text x="382.7" y="116.1">PA10[PA12]</text>
<text x="384.2" y="117.9">19</text>
<text x="384.2" y="114.3">20</text>
<text x="487.9" y="114.3">19</text>
<text x="489.4" y="116.1">CSN</text>
<text x="327.4" y="121.4">11</text>
<text x="327.4" y="124.9">12</text>
<text x="328.9" y="123.2">PA5</text>
<text x="431.4" y="121.4">2</text>
<text x="432.9" y="123.2">2</text>
<text x="455" y="123.2">1</text>
<text x="456.5" y="121.4">1</text>
<text x="487.9" y="121.4">21</text>
<text x="489.4" y="123.2">ANT</text>
<text x="327.4" y="128.4">13</text>
<text x="327.4" y="132">14</text>
<text x="328.9" y="126.7">PA6</text>
<text x="328.9" y="130.2">PA7</text>
<text x="384.2" y="132">15</text>
<text x="328.9" y="133.7">PB0</text>
<text x="382.7" y="133.7">PB1</text>
<text x="426" y="180" transform="rotate(-90 426 180)">0</text>
<text x="429.5" y="180" transform="rotate(-90 429.5 180)">0</text>
<text x="415.6" y="184.9">B1</text>
<text x="427.4" y="182.4" transform="rotate(-90 427.4 182.4)">0</text>
<text x="430.9" y="182.4" transform="rotate(-90 430.9 182.4)">0</text>
<text x="440.6" y="184.9">A12</text>
<text x="415.6" y="188.4">B2</text>
<text x="415.6" y="191.9">B3</text>
<text x="417.1" y="186.7">B1</text>
<text x="417.1" y="190.2">B2</text>
<text x="439.1" y="190.2">A11</text>
<text x="439.1" y="186.7">A12</text>
<text x="440.6" y="191.9">A10</text>
<text x="440.6" y="188.4">A11</text>
<text x="415.6" y="195.5">B4</text>
<text x="417.1" y="193.7">B3</text>
<text x="417.1" y="197.2">B4</text>
<text x="439.1" y="197.2">A9</text>
<text x="439.1" y="193.7">A10</text>
<text x="440.6" y="195.5">A9</text>
<text x="73.2" y="199.5" transform="rotate(-90 73.2 199.5)">A4B9</text>
<text x="75" y="198" transform="rotate(-90 75 198)">VBUS</text>
<text x="76.7" y="199.5" transform="rotate(-90 76.7 199.5)">A5</text>
<text x="78.5" y="198" transform="rotate(-90 78.5 198)">CC1</text>
<text x="80.3" y="199.5" transform="rotate(-90 80.3 199.5)">A6</text>
<text x="82" y="198" transform="rotate(-90 82 198)">DP1</text>
<text x="83.8" y="199.5" transform="rotate(-90 83.8 199.5)">A7</text>
<text x="85.5" y="198" transform="rotate(-90 85.5 198)">DN1</text>
<text x="87.3" y="199.5" transform="rotate(-90 87.3 199.5)">A8</text>
<text x="89.1" y="198" transform="rotate(-90 89.1 198)">SBU1</text>
<text x="90.8" y="199.5" transform="rotate(-90 90.8 199.5)">B5</text>
<text x="92.6" y="198" transform="rotate(-90 92.6 198)">CC2</text>
<text x="94.4" y="199.5" transform="rotate(-90 94.4 199.5)">B6</text>
<text x="96.1" y="198" transform="rotate(-90 96.1 198)">DP2</text>
<text x="97.9" y="199.5" transform="rotate(-90 97.9 199.5)">B7</text>
<text x="99.7" y="198" transform="rotate(-90 99.7 198)">DN2</text>
<text x="101.4" y="199.5" transform="rotate(-90 101.4 199.5)">B8</text>
<text x="103.2" y="198" transform="rotate(-90 103.2 198)">SBU2</text>
<text x="105" y="199.5" transform="rotate(-90 105 199.5)">B4A9</text>
<text x="106.7" y="198" transform="rotate(-90 106.7 198)">VBUS</text>
<text x="112" y="199.5" transform="rotate(-90 112 199.5)">1</text>
<text x="113.8" y="198" transform="rotate(-90 113.8 198)">SHELL</text>
<text x="115.5" y="199.5" transform="rotate(-90 115.5 199.5)">2</text>
<text x="117.3" y="198" transform="rotate(-90 117.3 198)">SHELL</text>
<text x="119.1" y="199.5" transform="rotate(-90 119.1 199.5)">3</text>
<text x="120.8" y="198" transform="rotate(-90 120.8 198)">SHELL</text>
<text x="122.6" y="199.5" transform="rotate(-90 122.6 199.5)">4</text>
<text x="124.4" y="198" transform="rotate(-90 124.4 198)">SHELL</text>
<text x="293.7" y="202.7" transform="rotate(-90 293.7 202.7)">2</text>
<text x="297.2" y="202.7" transform="rotate(-90 297.2 202.7)">4</text>
<text x="300.7" y="202.7" transform="rotate(-90 300.7 202.7)">6</text>
<text x="304.3" y="202.7" transform="rotate(-90 304.3 202.7)">8</text>
<text x="415.6" y="199">B5</text>
<text x="415.6" y="202.5">B6</text>
<text x="417.1" y="200.8">B5</text>
<text x="439.1" y="200.8">A8</text>
<text x="440.6" y="202.5">A7</text>
<text x="440.6" y="199">A8</text>
<text x="295.5" y="208.6" transform="rotate(-90 295.5 208.6)">1</text>
<text x="295.5" y="204.2" transform="rotate(-90 295.5 204.2)">2</text>
<text x="299" y="208.6" transform="rotate(-90 299 208.6)">3</text>
<text x="299" y="204.2" transform="rotate(-90 299 204.2)">4</text>
<text x="302.5" y="208.6" transform="rotate(-90 302.5 208.6)">5</text>
<text x="302.5" y="204.2" transform="rotate(-90 302.5 204.2)">6</text>
<text x="306" y="208.6" transform="rotate(-90 306 208.6)">7</text>
<text x="306" y="204.2" transform="rotate(-90 306 204.2)">8</text>
<text x="415.6" y="206.1">B7</text>
<text x="415.6" y="209.6">B8</text>
<text x="417.1" y="204.3">B6</text>
<text x="417.1" y="207.8">B7</text>
<text x="439.1" y="207.8">A6</text>
<text x="439.1" y="204.3">A7</text>
<text x="440.6" y="209.6">A5</text>
<text x="440.6" y="206.1">A6</text>
<text x="293.7" y="210.1" transform="rotate(-90 293.7 210.1)">1</text>
<text x="297.2" y="210.1" transform="rotate(-90 297.2 210.1)">3</text>
<text x="300.7" y="210.1" transform="rotate(-90 300.7 210.1)">5</text>
<text x="304.3" y="210.1" transform="rotate(-90 304.3 210.1)">7</text>
<text x="415.6" y="213.1">B9</text>
<text x="417.1" y="211.3">B8</text>
<text x="417.1" y="214.9">B9</text>
<text x="439.1" y="214.9">A4</text>
<text x="439.1" y="211.3">A5</text>
<text x="440.6" y="213.1">A4</text>
<text x="214.3" y="220.3" transform="rotate(-90 214.3 220.3)">8</text>
<text x="216.1" y="221.8" transform="rotate(-90 216.1 221.8)">8</text>
<text x="217.8" y="220.3" transform="rotate(-90 217.8 220.3)">7</text>
<text x="219.6" y="221.8" transform="rotate(-90 219.6 221.8)">7</text>
<text x="221.4" y="220.3" transform="rotate(-90 221.4 220.3)">6</text>
<text x="223.1" y="221.8" transform="rotate(-90 223.1 221.8)">6</text>
<text x="224.9" y="220.3" transform="rotate(-90 224.9 220.3)">5</text>
<text x="226.7" y="221.8" transform="rotate(-90 226.7 221.8)">5</text>
<text x="228.4" y="220.3" transform="rotate(-90 228.4 220.3)">4</text>
<text x="230.2" y="221.8" transform="rotate(-90 230.2 221.8)">4</text>
<text x="232" y="220.3" transform="rotate(-90 232 220.3)">3</text>
<text x="233.7" y="221.8" transform="rotate(-90 233.7 221.8)">3</text>
<text x="235.5" y="220.3" transform="rotate(-90 235.5 220.3)">2</text>
<text x="237.2" y="221.8" transform="rotate(-90 237.2 221.8)">2</text>
<text x="239" y="220.3" transform="rotate(-90 239 220.3)">1</text>
<text x="240.8" y="221.8" transform="rotate(-90 240.8 221.8)">1</text>
<text x="415.6" y="216.6">B10</text>
<text x="415.6" y="220.2">B11</text>
<text x="417.1" y="218.4">B10</text>
<text x="417.1" y="221.9">B11</text>
<text x="439.1" y="221.9">A2</text>
<text x="439.1" y="218.4">A3</text>
<text x="440.6" y="220.2">A2</text>
<text x="440.6" y="216.6">A3</text>
<text x="415.6" y="223.7">B12</text>
<text x="417.1" y="225.5">B12</text>
<text x="427.4" y="226.9" transform="rotate(-90 427.4 226.9)">0</text>
<text x="430.9" y="226.9" transform="rotate(-90 430.9 226.9)">0</text>
<text x="434.4" y="226.9" transform="rotate(-90 434.4 226.9)">0</text>
<text x="439.1" y="225.5">A1</text>
<text x="440.6" y="223.7">A1</text>
<text x="426" y="229.3" transform="rotate(-90 426 229.3)">0</text>
<text x="429.5" y="229.3" transform="rotate(-90 429.5 229.3)">0</text>
<text x="433" y="229.3" transform="rotate(-90 433 229.3)">0</text>
<text x="145.7" y="281.9">3</text>
<text x="145.7" y="278.4">2</text>
<text x="147.2" y="280.1">VOUT</text>
<text x="147.2" y="283.7">VIN</text>
<text x="427.7" y="305.2" transform="rotate(-90 427.7 305.2)">5</text>
<text x="419.3" y="308.4">3</text>
<text x="419.3" y="311.9">2</text>
<text x="419.3" y="315.4">1</text>
<text x="427.7" y="319.3" transform="rotate(-90 427.7 319.3)">4</text>
</g>
<g font-size="3.2" fill="#f00">
<text x="327.4" y="100.2">5</text>
<text x="328.9" y="102">VDDA</text>
<text x="518.5" y="98.5">VCC</text>
<text x="520" y="96.7">9</text>
<text x="382.7" y="123.2">VDDIO2</text>
<text x="384.2" y="124.9">17</text>
<text x="384.2" y="121.4">18</text>
<text x="382.7" y="126.7">VDD</text>
</g>
</svg>
